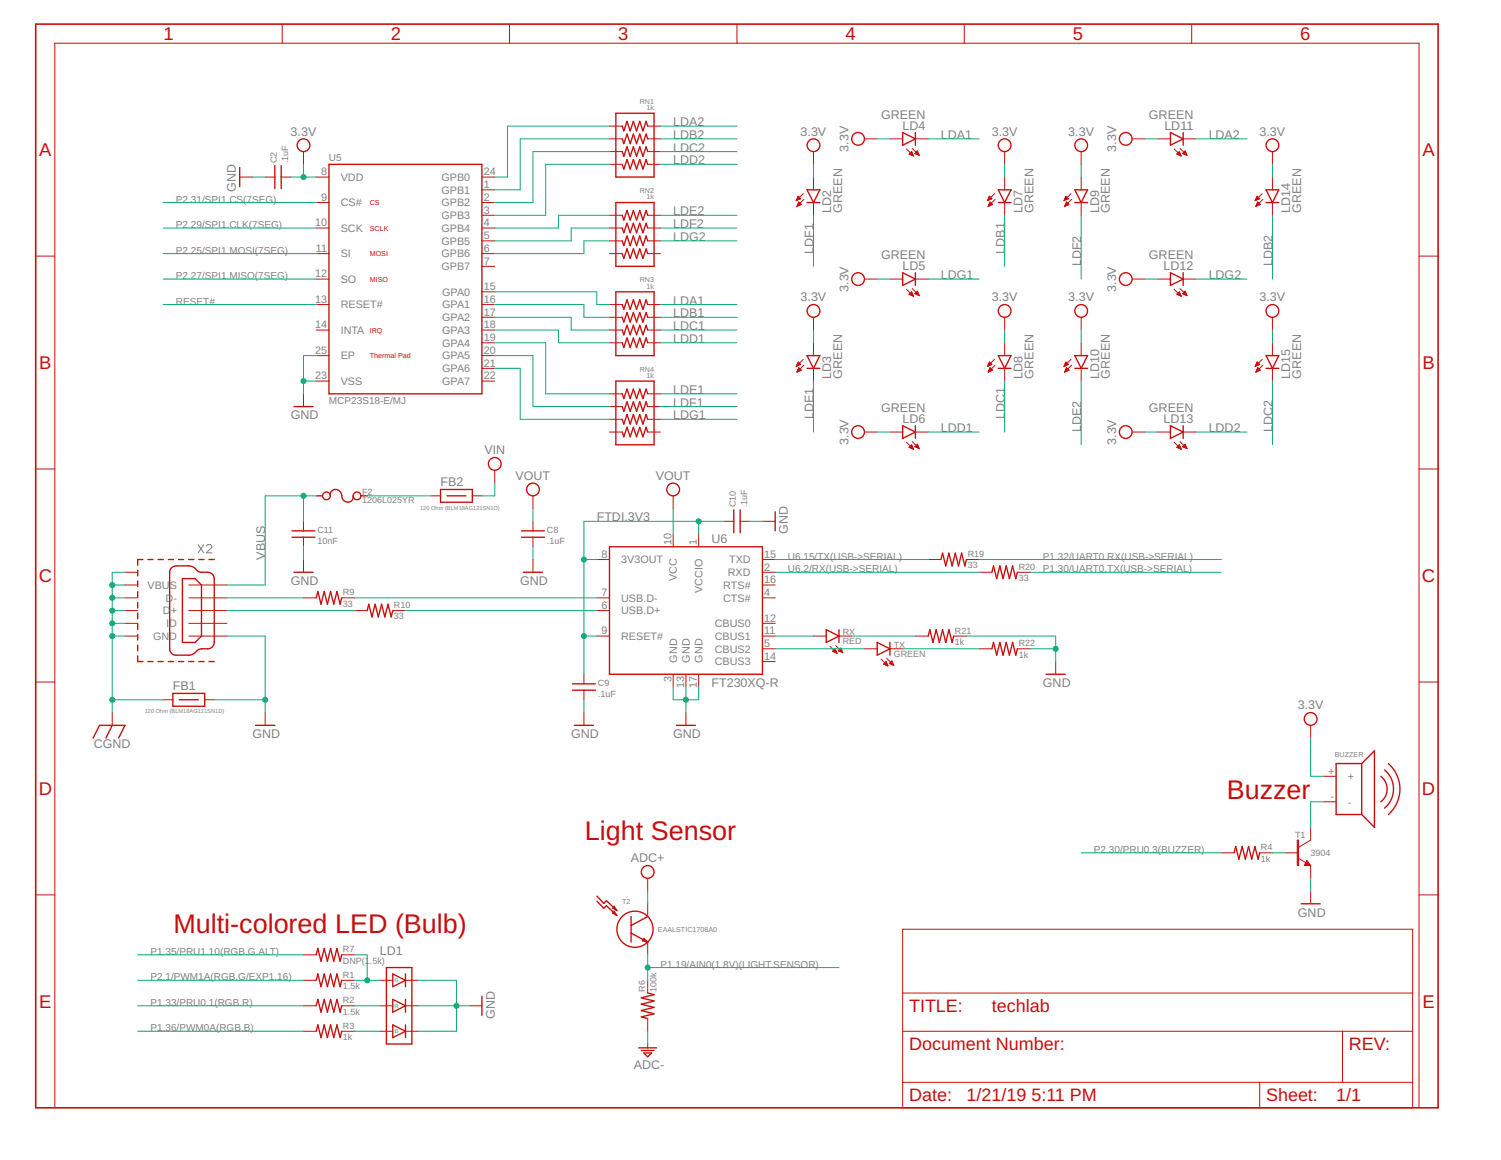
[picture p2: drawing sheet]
<svg xmlns="http://www.w3.org/2000/svg" width="279mm" height="216mm" viewBox="0 0 279 216" stroke-linecap="round" stroke-linejoin="round" font-family="sans-serif">
<path d="M36.9 101.4l1 1.5M37.9 101.4l-1 1.5M38.4 101.6l.3-.2h.5l.2 .2v.3l-1 1h1" fill="none" stroke="#808080" stroke-width=".19"/>
<g fill="none" stroke="#c90d0c" stroke-width=".25">
<path d="M44.6 31.2v3.5M51.2 30.8v4.3M52.3 30.8v4.3M61.2 30.6h28.5v42.7h-28.5zM114.6 37.7h7.2v11.9h-7.2zM114.6 21.1h7.2v11.9h-7.2zM115.8 23.5l.3 .9 .6-1.8 .6 1.8 .6-1.8 .6 1.8 .6-1.8 .6 1.8 .6-1.8 .3 .9M115.8 30.6l.3 .9 .6-1.8 .6 1.8 .6-1.8 .6 1.8 .6-1.8 .6 1.8 .6-1.8 .3 .9M115.8 25.8l.3 .9 .6-1.7 .6 1.7 .6-1.7 .6 1.7 .6-1.7 .6 1.7 .6-1.7 .3 .8M115.8 28.2l.3 .9 .6-1.8 .6 1.8 .6-1.8 .6 1.8 .6-1.8 .6 1.8 .6-1.8 .3 .9M150.2 35.3h2.4l-1.2 2.4zM150.2 37.7h2.4"/>
<path d="M168 24.7l2.4 1.1-2.4 1.2zM170.4 24.7v2.3M185.8 37.7h2.4M185.8 35.3h2.4l-1.2 2.4zM200.1 37.7h2.3M200.1 35.3h2.3l-1.1 2.4zM217.9 24.7l2.3 1.1-2.3 1.2zM220.2 24.7v2.3M235.7 37.7h2.3M235.7 35.3h2.3l-1.1 2.4zM114.6 54.3h7.2v11.9h-7.2zM115.8 40.1l.3 .9 .6-1.8 .6 1.8 .6-1.8 .6 1.8 .6-1.8 .6 1.8 .6-1.8 .3 .9"/>
<path d="M115.8 42.4l.3 .9 .6-1.7 .6 1.7 .6-1.7 .6 1.7 .6-1.7 .6 1.7 .6-1.7 .3 .8M115.8 47.2l.3 .9 .6-1.8 .6 1.8 .6-1.8 .6 1.8 .6-1.8 .6 1.8 .6-1.8 .3 .9M115.8 56.7l.3 .9 .6-1.8 .6 1.8 .6-1.8 .6 1.8 .6-1.8 .6 1.8 .6-1.8 .3 .9M115.8 44.8l.3 .9 .6-1.8 .6 1.8 .6-1.8 .6 1.8 .6-1.8 .6 1.8 .6-1.8 .3 .9M115.8 59.1l.3 .8 .6-1.7 .6 1.7 .6-1.7 .6 1.7 .6-1.7 .6 1.7 .6-1.7 .3 .9M168 50.8l2.4 1.1-2.4 1.2zM170.4 50.8v2.3M217.9 50.8l2.3 1.1-2.3 1.2zM220.2 50.8v2.3M54.7 75.7h3.6M114.6 70.9h7.2v11.9h-7.2zM115.8 63.8l.3 .9 .6-1.8 .6 1.8 .6-1.8 .6 1.8 .6-1.8 .6 1.8 .6-1.8 .3 .9"/>
<path d="M115.8 61.4l.3 .9 .6-1.8 .6 1.8 .6-1.8 .6 1.8 .6-1.8 .6 1.8 .6-1.8 .3 .9M115.8 78l.3 .9 .6-1.7 .6 1.7 .6-1.7 .6 1.7 .6-1.7 .6 1.7 .6-1.7 .3 .8M115.8 73.3l.3 .9 .6-1.8 .6 1.8 .6-1.8 .6 1.8 .6-1.8 .6 1.8 .6-1.8 .3 .9M115.8 75.7l.3 .9 .6-1.8 .6 1.8 .6-1.8 .6 1.8 .6-1.8 .6 1.8 .6-1.8 .3 .9M150.2 66.2h2.4l-1.2 2.4zM150.2 68.6h2.4M168 79.2l2.4 1.2-2.4 1.2zM170.4 79.2v2.4M185.8 68.6h2.4M185.8 66.2h2.4l-1.2 2.4zM200.1 68.6h2.3M200.1 66.2h2.3l-1.1 2.4z"/>
<path d="M217.9 79.2l2.3 1.2-2.3 1.2zM220.2 79.2v2.4M235.7 68.6h2.3M235.7 66.2h2.3l-1.1 2.4zM54.4 100h4.2M54.4 98.8h4.2M58.9 92.3h1.1M61.5 92.3a1.08 1.08 0 0 1 1-1.2 1.08 1.08 0 0 1 1.1 1.2 1.08 1.08 0 0 0 1.1 1.2 1.08 1.08 0 0 0 1-1.2M67.2 92.3h1.1M82 91.1h5.9v2.4h-5.9zM83.2 92.3h3.5M97.1 100h4.2"/>
<path d="M97.1 98.8h4.2M115.8 80.4l.3 .9 .6-1.8 .6 1.8 .6-1.8 .6 1.8 .6-1.8 .6 1.8 .6-1.8 .3 .9M136.6 94.9v4.3M137.8 94.9v4.3M144.3 95.2v3.6M25.6 106.1v1.1M25.6 108.1v1.1M25.6 110.1v1.1M25.6 112.1v1.1M25.6 114.1v1.1M25.6 116.1v1.1M25.6 118.1v1"/>
<path d="M26.6 104.1h-1v1.1M27.5 104.1h1M29.4 104.1h1M31.3 104.1h1M31.8 105.8l.4-.3 .6-.2h2.3l1 .3 .6 .6a2.19 2.19 0 0 0 2 .3l.5 .1 .4 .4 .3 .7v11.9l-.1 .5-.4 .4a2.32 2.32 0 0 1-1.9 .3l-.5 .1-.9 .8-.6 .2h-3l-.5-.2-.3-.4-.1-.5v-14.3zM33.2 104.1h1M34 107.7h2.3l1.2 1.2v9.5l-1.2 1.2h-2.3zM35.1 104.1h1M37 104.1h1M38.9 104.1h1M54.7 106.5h3.6M58.9 111.3l.3-1.2 .6 2.4 .5-2.4 .6 2.4 .6-2.4 .6 2.4 .6-2.4 .6 2.4 .3-1.2"/>
<path d="M68.3 113.6l.3-1.1 .6 2.3 .6-2.3 .6 2.3 .6-2.3 .6 2.3 .6-2.3 .6 2.3 .3-1.2M97.4 106.5h3.6M113.5 101.8h28.4v23.7h-28.4zM153.8 117.2l2.4 1.2-2.4 1.2zM156.2 117.2v2.4M163.3 119.6l2.4 1.2-2.4 1.1zM165.7 119.6v2.3M172.8 118.4l.3-1.2 .6 2.4 .6-2.4 .6 2.4 .6-2.4 .5 2.4 .6-2.4 .6 2.4 .3-1.2M175.2 104.1l.3-1.1 .5 2.3 .6-2.3 .6 2.3 .6-2.3 .6 2.3 .6-2.3 .6 2.3 .3-1.2M184.6 106.5l.3-1.2 .6 2.4 .6-2.4 .6 2.4 .6-2.4 .6 2.4 .6-2.4 .6 2.4 .3-1.2M17.3 137.4l1.2-2.4h4.8l-1.2 2.4M20.9 135l-1.2 2.4"/>
<path d="M25.6 120.1v1M25.6 122.1v1h1M27.5 123.1h1M29.4 123.1h1M31.3 123.1h1M32.2 129.1h5.9v2.3h-5.9zM33.2 123.1h1M33.4 130.2h3.5M35.1 123.1h1M37 123.1h1M38.9 123.1h1M47.6 135h3.6"/>
<path d="M106.6 128.5h4.2M106.6 127.3h4.2M106.9 135h3.6M125.9 135h3.6M184.6 120.8l.3-1.2 .6 2.3 .6-2.3 .6 2.3 .6-2.3 .6 2.3 .6-2.3 .6 2.3 .3-1.1M194.7 125.5h3.6M229.7 158.7l.3-1.2 .6 2.4 .6-2.4 .6 2.4 .6-2.4 .6 2.4 .6-2.4 .6 2.4 .3-1.2M253.5 142.1h-4.8v9.5h4.8M253.5 142.1v9.5M253.5 142.1l2.3-2.4v14.3l-2.3-2.4M257 144.5a2.96 2.96 0 0 1 0 4.7M257.7 143.3a4.6 4.6 0 0 1 0 7.1"/>
<path d="M258.4 142.1a6.3 6.3 0 0 1 0 9.5M58.9 177.7l.3-1.2 .6 2.4 .5-2.4 .6 2.4 .6-2.4 .6 2.4 .6-2.4 .6 2.4 .3-1.2M111.1 166.8l1.3 1.3 .5-.5 1.9 1.9M111.1 167.7l1.3 1.3 .5-.4 1.9 1.8M114 169l.3-.3 .5 .8zM114.3 169.6l.5 .8-.8-.5zM117.5 170.6v4.7M117.5 173.7l3.1 1.6M119.8 174.7l.8 .6-1-.2zM120.6 170.6l-3.1 1.7M242.2 168.2h3.5M58.9 182.5l.3-1.2 .6 2.3 .5-2.3 .6 2.3 .6-2.3 .6 2.3 .6-2.3 .6 2.3 .3-1.1"/>
<path d="M58.9 187.2l.3-1.2 .6 2.4 .5-2.4 .6 2.4 .6-2.4 .6 2.4 .6-2.4 .6 2.4 .3-1.2M58.9 191.9l.3-1.1 .6 2.3 .5-2.3 .6 2.3 .6-2.3 .6 2.3 .6-2.3 .6 2.3 .3-1.2M71.9 180.1h4.8v14.2h-4.8zM73.1 181.3l2.4 1.2-2.4 1.1zM73.1 186l2.4 1.2-2.4 1.2zM73.1 190.8l2.4 1.1-2.4 1.2zM75.5 181.3v2.3M75.5 186v2.4M75.5 190.8v2.3M89.7 185.4v3.6M118.9 195h3.3M119.4 195.5h2.4"/>
<path d="M119.8 196h1.5l-.7 .7zM120.6 184.8l1.2 .3-2.4 .6 2.4 .6-2.4 .6 2.4 .6-2.4 .6 2.4 .6-2.4 .6 1.2 .3"/>
<circle cx="56.5" cy="27" r="1.19"/>
<circle cx="151.4" cy="27" r="1.19"/>
<circle cx="159.7" cy="25.8" r="1.19"/>
<circle cx="187" cy="27" r="1.19"/>
<circle cx="201.3" cy="27" r="1.19"/>
<circle cx="209.5" cy="25.8" r="1.19"/>
<circle cx="236.9" cy="27" r="1.19"/>
<circle cx="151.4" cy="57.9" r="1.19"/>
<circle cx="159.7" cy="51.9" r="1.19"/>
<circle cx="187" cy="57.9" r="1.19"/>
<circle cx="201.3" cy="57.9" r="1.19"/>
<circle cx="209.5" cy="51.9" r="1.19"/>
<circle cx="236.9" cy="57.9" r="1.19"/>
<circle cx="60.8" cy="92.3" r=".72"/>
<circle cx="66.5" cy="92.3" r=".72"/>
<circle cx="92.1" cy="86.3" r="1.19"/>
<circle cx="99.2" cy="91.1" r="1.19"/>
<circle cx="125.3" cy="91.1" r="1.19"/>
<circle cx="159.7" cy="80.4" r="1.19"/>
<circle cx="209.5" cy="80.4" r="1.19"/>
<circle cx="244" cy="133.8" r="1.19"/>
<circle cx="118.2" cy="173" r="3.4"/>
<circle cx="120.6" cy="162.3" r="1.19"/>
</g>
<g fill="none" stroke="#c90d0c" stroke-width=".19">
<path d="M52.5 4.5v3.5M94.8 4.5v3.5M137.2 4.5v3.5M179.5 4.5v3.5M221.8 4.5v3.5M44.6 33h2.4M49.4 33h1.8M52.3 33h1.8M56.5 28.2v2.4M58.9 33h2.3M58.9 37.7h2.3M89.7 33h2.4"/>
<path d="M89.7 35.3h2.4M89.7 37.7h2.4M113.5 25.8h2.3M113.5 23.5h2.3M113.5 28.2h2.3M113.5 30.6h2.3M120.6 25.8h2.3M120.6 23.5h2.3M120.6 28.2h2.3M120.6 30.6h2.3M148.3 37.3h.1M148.3 37.1h.4"/>
<path d="M148.4 37h.6M148.4 38.4h.1M148.4 36.9h.6M148.4 38.2h.3M148.4 36.8h.4M148.5 38.1h.5M148.5 36.7h.2M148.5 38h.6M148.5 36.6h.1M148.5 37.9h.5M148.6 36.5l.4 .5-.8 .3zM148.6 37.8h.3"/>
<path d="M148.6 37.7h.2M148.7 37.6l.5 .5-.9 .3zM149.5 36l-1.3 1.3M149.6 37.1l-1.3 1.3M151.4 28.2v2.4M151.4 33v2.3M151.4 37.7v2.4M160.9 25.8h2.4M165.7 25.8h2.3M168.7 27.7l1.4 1.3M169.2 28.7l.5-.5 .4 .8zM169.3 28.6h.6"/>
<path d="M169.3 28.7h.6M169.4 28.5h.4M169.5 28.4h.3M169.6 28.8h.4M169.6 28.3h.1M169.8 27.6l1.3 1.3M169.8 29h.2M170.3 28.5h.6M170.4 25.8h2.4M170.4 28.6h.6M170.5 28.4h.4M170.6 28.3h.2"/>
<path d="M170.6 28.7h.4M170.7 28.2h.1M170.8 28.1l.3 .8-.8-.3zM170.9 28.8h.2M183.9 37.3h.1M183.9 37.1h.4M183.9 37h.7M184 38.4h.1M184 36.9h.6M184 38.2h.3M184 36.8h.4M184 38.1h.6"/>
<path d="M184.1 36.7h.2M184.1 38h.6M184.1 36.6h.1M184.1 37.9h.5M184.2 36.5l.4 .5-.8 .3zM184.2 37.8h.3M184.2 37.7h.2M184.3 37.6l.5 .5-.9 .3zM185.1 36l-1.3 1.3M185.2 37.1l-1.3 1.3M187 28.2v2.4M187 33v2.3"/>
<path d="M187 37.7v2.4M198.1 37.3h.2M198.1 37.1h.4M198.2 37h.6M198.2 38.4h.1M198.2 36.9h.6M198.2 38.2h.4M198.3 36.8h.4M198.3 38.1h.5M198.3 36.7h.3M198.3 38h.7M198.4 36.6h.1"/>
<path d="M198.4 37.9h.4M198.4 36.5l.5 .5-.8 .3zM198.4 37.8h.3M198.5 37.7h.1M198.5 37.6l.5 .5-.8 .3zM199.3 36l-1.2 1.3M199.5 37.1l-1.3 1.3M201.3 28.2v2.4M201.3 33v2.3M201.3 37.7v2.4M210.7 25.8h2.4M215.5 25.8h2.4"/>
<path d="M218.6 27.7l1.3 1.3M219.1 28.6h.6M219.1 28.7h.7M219.2 28.5h.4M219.4 28.4h.2M219.4 28.8h.4M219.5 28.3h.1M219.5 28.2l.4 .8-.8-.3zM219.6 27.6l1.4 1.3M219.7 29h.1M220.1 28.6l.5-.5 .4 .8zM220.2 28.5h.6"/>
<path d="M220.2 25.8h2.4M220.2 28.6h.6M220.3 28.4h.4M220.4 28.3h.3M220.5 28.7h.4M220.5 28.2h.1M220.7 28.8h.2M233.7 37.3h.2M233.7 37.1h.4M233.8 37h.6M233.8 38.4h.1M233.8 36.9h.6"/>
<path d="M233.8 38.2h.4M233.9 36.8h.4M233.9 38.1h.5M233.9 36.7h.3M233.9 38h.6M234 36.6h.1M234 37.9h.4M234 36.5l.5 .5-.9 .3zM234 37.8h.3M234.1 37.7h.1M234.1 37.6l.5 .5-.8 .3zM234.9 36l-1.3 1.3"/>
<path d="M235.1 37.1l-1.3 1.3M236.9 28.2v2.4M236.9 33v2.3M236.9 37.7v2.4M6.6 47.7h3.6M58.9 42.4h2.3M58.9 47.2h2.3M58.9 51.9h2.3M58.9 56.7h2.3M89.7 40.1h2.4M89.7 42.4h2.4M89.7 44.8h2.4"/>
<path d="M89.7 47.2h2.4M89.7 49.6h2.4M89.7 56.7h2.4M89.7 54.3h2.4M89.7 59.1h2.4M113.5 40.1h2.3M113.5 42.4h2.3M113.5 44.8h2.3M113.5 47.2h2.3M113.5 56.7h2.3M113.5 59.1h2.3M120.6 40.1h2.3"/>
<path d="M120.6 42.4h2.3M120.6 44.8h2.3M120.6 47.2h2.3M120.6 56.7h2.3M120.6 59.1h2.3M151.4 59.1v2.3M160.9 51.9h2.4M165.7 51.9h2.3M168.7 53.8l1.4 1.3M169.2 54.8l.5-.5 .4 .8zM169.3 54.7h.6M169.3 54.8h.6"/>
<path d="M169.4 54.6h.4M169.5 54.5h.3M169.6 54.9h.4M169.6 54.4h.1M169.8 53.7l1.3 1.3M169.8 55.1h.2M170.3 54.6h.6M170.4 51.9h2.4M170.4 54.7h.6M170.5 54.5h.4M170.6 54.4h.2M170.7 54.3h.1"/>
<path d="M170.7 54.8h.3M170.8 54.2l.3 .8-.8-.3zM170.9 54.9h.2M187 59.1v2.3M201.3 59.1v2.3M210.7 51.9h2.4M215.5 51.9h2.4M218.6 53.8l1.3 1.3M219.1 54.7h.6M219.2 54.8h.6M219.2 54.6h.4M219.3 54.5h.3"/>
<path d="M219.4 54.9h.4M219.5 54.4h.1M219.5 54.3l.4 .8-.8-.3zM219.6 53.7l1.4 1.3M219.7 55.1h.1M220.1 54.7l.5-.5 .4 .8zM220.2 54.6h.6M220.2 51.9h2.4M220.2 54.7h.6M220.3 54.5h.4M220.4 54.4h.3M220.5 54.3h.1"/>
<path d="M220.5 54.8h.4M220.8 54.9h.1M236.9 59.1v2.3M264.1 47.7h3.6M56.5 73.3v2.4M58.9 61.4h2.3M58.9 66.2h2.3M58.9 70.9h2.3M89.7 61.4h2.4M89.7 63.8h2.4M89.7 66.2h2.4M89.7 68.6h2.4"/>
<path d="M89.7 70.9h2.4M113.5 61.4h2.3M113.5 63.8h2.3M113.5 73.3h2.3M113.5 75.7h2.3M113.5 78h2.3M120.6 61.4h2.3M120.6 63.8h2.3M120.6 73.3h2.3M120.6 75.7h2.3M120.6 78h2.3M148.3 68.1h.1"/>
<path d="M148.3 68h.4M148.3 67.9h.6M148.4 69.2h.1M148.4 67.8h.6M148.4 69.1h.3M148.4 67.7h.5M148.4 69h.5M148.5 67.6h.3M148.5 68.9h.6M148.5 67.5h.2M148.5 68.8h.5M148.6 67.4l.4 .4-.8 .4z"/>
<path d="M148.6 68.7h.3M148.6 68.6h.2M148.7 68.5h.1M148.7 68.4l-.4 .9M148.7 68.4l.5 .5-.9 .4M149.5 66.9l-1.3 1.3M149.6 68l-1.3 1.3M151.4 63.8v2.4M151.4 68.6v2.3M183.9 68.1h.1M183.9 68h.4M183.9 67.9h.6"/>
<path d="M183.9 69.2h.1M184 67.8h.6M184 69.1h.3M184 67.7h.5M184 69h.6M184.1 67.6h.3M184.1 68.9h.6M184.1 67.5h.2M184.1 68.8h.5M184.2 67.4l.4 .4-.8 .4zM184.2 68.7h.3M184.2 68.6h.2"/>
<path d="M184.3 68.5h.1M184.3 68.4l-.4 .9M184.3 68.4l.5 .5-.9 .4M185.1 66.9l-1.3 1.3M185.2 68l-1.3 1.3M187 63.8v2.4M187 68.6v2.3M198.1 68.1h.1M198.1 68h.4M198.2 67.9h.6M198.2 69.2h.1M198.2 67.8h.6"/>
<path d="M198.2 69.1h.3M198.3 67.7h.4M198.3 69h.5M198.3 67.6h.3M198.3 68.9h.7M198.4 67.5h.1M198.4 68.8h.5M198.4 67.4l.5 .4-.8 .4zM198.4 68.7h.4M198.5 68.6h.1M198.5 68.5h.1M198.5 68.4l-.3 .9"/>
<path d="M198.5 68.4l.5 .5-.8 .4M199.3 66.9l-1.2 1.3M199.5 68l-1.3 1.3M201.3 63.8v2.4M201.3 68.6v2.3M233.7 68.1h.1M233.7 68h.4M233.8 67.9h.6M233.8 69.2h.1M233.8 67.8h.6M233.8 69.1h.3M233.9 67.7h.4"/>
<path d="M233.9 69h.5M233.9 67.6h.3M233.9 68.9h.7M234 67.5h.1M234 68.8h.5M234 67.4l.5 .4-.9 .4zM234 68.7h.4M234.1 68.6h.2M234.1 68.4l.5 .5-.8 .4zM234.9 66.9l-1.3 1.3M235.1 68l-1.3 1.3M236.9 63.8v2.4"/>
<path d="M236.9 68.6v2.3M6.6 87.3h3.6M56.5 97v1.8M56.5 100v1.8M80.2 92.3h1.8M87.9 92.3h1.8M92.1 87.5v2.4M99.2 92.3v2.4M99.2 97v1.8M99.2 100v1.8M113.5 80.4h2.3M120.6 80.4h2.3"/>
<path d="M125.3 92.3v2.4M125.3 99.4v2.4M130 99.4v2.4M134.8 97h1.8M137.8 97h1.8M141.9 97h2.4M160.9 80.4h2.4M165.7 80.4h2.3M168.7 82.3l1.4 1.3M169.2 83.3l.5-.5 .4 .8zM169.2 83.3h.7M169.3 83.2h.5"/>
<path d="M169.4 83h.4M169.5 83.4h.4M169.5 82.9h.3M169.7 82.8h.1M169.7 83.5h.3M169.8 82.2l1.3 1.3M170 83.6h.1M170.3 83.1l.5-.4 .3 .8zM170.3 83.2h.7M170.4 83h.5M170.4 80.4h2.4M170.5 82.9h.4"/>
<path d="M170.6 83.3h.4M170.6 82.8h.2M170.7 82.7h.1M170.8 83.4h.3M171.1 83.5h.1M210.7 80.4h2.4M215.5 80.4h2.4M218.6 82.3l1.3 1.3M219.1 83.3h.6M219.1 83.3l.8 .3M219.1 83.3l.4-.5 .4 .8M219.2 83.2h.5"/>
<path d="M219.3 83h.3M219.3 83.4h.5M219.4 82.9h.2M219.5 82.8h.1M219.6 83.5h.2M219.6 82.2l1.4 1.3M219.8 83.6h.1M220.1 83.1l.5-.4 .4 .8zM220.2 83.2h.6M220.2 83h.5M220.2 80.4h2.4M220.3 82.9h.4"/>
<path d="M220.4 83.3h.5M220.4 82.8h.3M220.6 82.7h.1M220.7 83.4h.2M220.9 83.5h.1M264.1 87.3h3.6M23.3 111.3h2.3M23.3 113.6h2.3M23.3 108.9h2.3M23.3 116h2.3M23.3 118.4h2.3M23.3 106.5h2.3"/>
<path d="M35.1 111.3h7.1M35.1 113.6h7.1M35.1 108.9h7.1M35.1 116h7.1M35.1 118.4h7.1M56.5 104.1v2.4M56.5 111.3h2.4M63.6 111.3h2.4M66 113.6h2.3M73.1 113.6h2.4M99.2 104.1v2.4M111.1 111.3h2.4"/>
<path d="M111.1 113.6h2.4M111.1 118.4h2.4M111.1 104.1h2.4M141.9 111.3h2.4M141.9 108.9h2.4M141.9 116h2.4M141.9 118.4h2.4M141.9 106.5h2.4M141.9 104.1h2.4M151.4 118.4h2.4M156.2 118.4h2.3M170.4 118.4h2.4"/>
<path d="M172.8 104.1h2.4M177.5 118.4h2.4M179.9 104.1h2.4M182.3 106.5h2.3M189.4 106.5h2.4M6.6 126.9h3.6M20.9 132.6v2.4M30.4 130.2h1.8M38.1 130.2h1.8M49.4 132.6v2.4M108.7 125.5v1.8M108.7 128.5v1.7"/>
<path d="M108.7 132.6v2.4M125.3 125.5v2.4M127.7 125.5v2.4M127.7 132.6v2.4M130 125.5v2.4M141.9 120.8h2.4M141.9 123.1h2.4M154.5 120.3l1.3 1.3M155 121.2l.8 .4M155 121.2h.6M155.1 121.1h.5M155.2 121.3h.5"/>
<path d="M155.2 121h.4M155.3 120.9h.2M155.4 120.8h.1M155.4 120.8l-.4 .4M155.4 120.8l.4 .8M155.4 121.4h.3M155.6 120.2l1.3 1.3M155.7 121.5h.1M156 121.1h.7M156 121.1l.9 .4M156 121.1l.5-.5 .4 .9M156.2 121h.5"/>
<path d="M156.3 120.9h.3M156.3 121.2h.5M156.4 120.8h.2M156.5 120.7h.1M156.5 121.3h.3M156.8 121.4h.1M160.9 120.8h2.4M164 122.7l1.3 1.3M164.5 123.6l.5-.5 .3 .9zM164.5 123.5h.6M164.6 123.7h.6M164.6 123.4h.5"/>
<path d="M164.8 123.3h.2M164.8 123.8h.4M164.9 123.2h.1M165.1 122.5l1.3 1.3M165.1 123.9h.2M165.5 123.5l.5-.5 .4 .8zM165.6 123.4h.6M165.7 120.8h2.3M165.7 123.5h.5M165.7 123.3h.4M165.8 123.2h.3M165.9 123.7h.4"/>
<path d="M165.9 123.1h.2M166.2 123.8h.1M182.3 120.8h2.3M189.4 120.8h2.4M196.5 123.1v2.4M244 135v2.4M264.1 126.9h3.6M227.4 158.7h2.3M234.5 158.7h2.4M239.2 158.7h2.4M241.6 159.7l2.4 1.4M244 154v2.4l-2.4 1.4"/>
<path d="M246.3 144.5h2.4M246.3 149.2h2.4M6.6 166.6h3.6M56.5 177.7h2.4M63.6 177.7h2.4M120.6 163.5v2.3M120.6 168.2v2.4M120.6 175.3v2.4M168 173h95v33.2h-95zM243.3 160.1l.7 1h-1.2zM243.4 160.8l-.2 .1 .1-.3 .2 .3h-.4l.2-.4 .4 .5h-.8l.4-.7 .6 .8M244 161.1v2.4"/>
<path d="M244 165.8v2.4M264.1 166.6h3.6M56.5 187.2h2.4M56.5 182.5h2.4M56.5 191.9h2.4M63.6 187.2h2.4M63.6 182.5h2.4M63.6 191.9h2.4M70.7 187.2h2.4M70.7 182.5h2.4M70.7 191.9h2.4M75.5 187.2h2.4"/>
<path d="M75.5 182.5h2.4M75.5 191.9h2.4M87.3 187.2h2.4M120.6 182.5v2.3M120.6 189.6v2.3M120.6 194.3v.7M168 191.9h95M168 184.8h95M249.9 191.9v9.5M10.2 206.2v-198.2h253.9v198.2M168 201.4h95M234.5 201.4v4.8"/>
</g>
<path d="M241.5 156.4h.2v4.7h-.2z" fill="#c90d0c" stroke="#c90d0c" stroke-width=".19"/>
<path d="M6.6 4.5h261.1v201.7h-261.1z" fill="none" stroke="#c90d0c" stroke-width=".3"/>
<g fill="none" stroke="#0dab76" stroke-width=".19">
<path d="M30.4 37.7h28.5M47 33h2.4M54.1 33h4.8M56.5 30.6v2.4M113.5 23.5h-19v9.5h-2.4M113.5 28.2h-14.3v9.5h-7.1M113.5 25.8h-16.7v9.5h-4.7M113.5 30.6h-11.9v9.5h-9.5M122.9 25.8h14.3M122.9 30.6h14.3M122.9 28.2h14.3M122.9 23.5h14.3"/>
<path d="M151.4 30.6v2.4M163.3 25.8h2.4M172.8 25.8h9.5M187 30.6v2.4M201.3 30.6v2.4M213.1 25.8h2.4M222.6 25.8h9.5M236.9 30.6v2.4M30.4 47.2h28.5M30.4 51.9h28.5M30.4 42.4h28.5M30.4 56.7h28.5"/>
<path d="M92.1 56.7h16.6v2.4h4.8M92.1 54.3h19v2.4h2.4M92.1 59.1h14.2v2.3h7.2M113.5 44.8h-4.8v2.4h-16.6M113.5 40.1h-9.6v2.3h-11.8M113.5 42.4h-7.2v2.4h-14.2M122.9 42.4h14.3M122.9 56.7h14.3M122.9 59.1h14.3M122.9 44.8h14.3M122.9 40.1h14.3M151.4 40.1v9.5"/>
<path d="M163.3 51.9h2.4M172.8 51.9h9.5M187 40.1v9.5M201.3 40.1v11.8M213.1 51.9h2.4M222.6 51.9h9.5M236.9 40.1v11.8M56.5 70.9h2.4M58.9 66.2h-2.4v7.1M92.1 66.2h7.1v9.5h14.3M92.1 61.4h11.8v2.4h9.6M92.1 63.8h9.5v9.5h11.9"/>
<path d="M92.1 68.6h4.7v9.4h16.7M122.9 61.4h14.3M122.9 63.8h14.3M122.9 73.3h14.3M122.9 75.7h14.3M122.9 78h14.3M151.4 61.4v2.4M151.4 70.9v9.5M187 61.4v2.4M187 70.9v9.5M201.3 61.4v2.4M201.3 70.9v11.9"/>
<path d="M236.9 61.4v2.4M236.9 70.9v11.9M56.5 92.3v4.7M58.9 92.3h-9.5v16.6h-7.2M68.3 92.3h11.9M92.1 89.9v2.4h-2.4M99.2 94.7v2.3M125.3 94.7v4.7M130 97v2.4M134.8 97h-26.1v28.5M139.6 97h2.3M163.3 80.4h2.4"/>
<path d="M172.8 80.4h9.5M213.1 80.4h2.4M222.6 80.4h9.5M20.9 118.4h2.4M20.9 113.6h2.4M20.9 111.3h2.4M20.9 108.9h2.4M20.9 116h2.4M23.3 106.5h-2.4v26.1M42.2 118.4h7.2v14.2M42.2 113.6h23.8M42.2 111.3h14.3"/>
<path d="M56.5 101.8v2.3M66 111.3h45.1M75.5 113.6h35.6M99.2 101.8v2.3M108.7 118.4h2.4M108.7 104.1h2.4M144.3 118.4h7.1M144.3 106.5h38M144.3 104.1h28.5M158.5 118.4h11.9M179.9 118.4h16.6v4.7M182.3 104.1h45.1"/>
<path d="M191.8 106.5h35.6M20.9 130.2h9.5M39.9 130.2h9.5M108.7 130.2v2.4M125.3 127.9v2.3h4.7v-2.3M127.7 127.9v4.7M144.3 120.8h16.6M168 120.8h14.3M191.8 120.8h4.7M244 137.4v7.1h2.3M201.3 158.7h26.1M236.9 158.7h2.3"/>
<path d="M246.3 149.2h-2.3v4.8M25.6 177.7h30.9M66 177.7h2.3v4.8M120.6 165.8v2.4M120.6 177.7v4.8M244 163.5v2.3M25.6 187.2h30.9M25.6 182.5h30.9M25.6 191.9h30.9M66 187.2h4.7M66 182.5h4.7M66 191.9h4.7"/>
<path d="M77.9 187.2h9.4M77.9 182.5h7.1v9.4h-7.1M120.6 191.9v2.4M120.6 180.1h35.6"/>
</g>
<g fill="#0dab76" stroke="#0dab76" stroke-width=".19">
<circle cx="85" cy="187.2" r=".47"/>
<circle cx="49.4" cy="130.2" r=".47"/>
<circle cx="56.5" cy="70.9" r=".47"/>
<circle cx="127.7" cy="130.2" r=".47"/>
<circle cx="196.5" cy="120.8" r=".47"/>
<circle cx="68.3" cy="182.5" r=".47"/>
<circle cx="120.6" cy="180.1" r=".47"/>
<circle cx="56.5" cy="33" r=".47"/>
<circle cx="20.9" cy="108.9" r=".47"/>
<circle cx="20.9" cy="111.3" r=".47"/>
<circle cx="20.9" cy="113.6" r=".47"/>
<circle cx="20.9" cy="116" r=".47"/>
<circle cx="20.9" cy="118.4" r=".47"/>
<circle cx="20.9" cy="130.2" r=".47"/>
<circle cx="56.5" cy="92.3" r=".47"/>
<circle cx="108.7" cy="118.4" r=".47"/>
<circle cx="108.7" cy="104.1" r=".47"/>
<circle cx="130" cy="97" r=".47"/>
</g>
<g font-size="5" fill="#c90d0c">
<text x="228.3" y="148.6">Buzzer</text>
<text x="108.9" y="156.4">Light Sensor</text>
<text x="32.3" y="173.7">Multi-colored LED (Bulb)</text>
</g>
<g font-size="3.4" fill="#c90d0c">
<text x="30.4" y="7.5">1</text>
<text x="72.7" y="7.5">2</text>
<text x="115.1" y="7.5">3</text>
<text x="157.4" y="7.5">4</text>
<text x="199.7" y="7.5">5</text>
<text x="242" y="7.5">6</text>
<text x="7.3" y="29.1">A</text>
<text x="264.8" y="29.1">A</text>
<text x="7.3" y="68.7">B</text>
<text x="264.8" y="68.7">B</text>
<text x="7.2" y="108.3">C</text>
<text x="264.7" y="108.3">C</text>
<text x="7.2" y="147.9">D</text>
<text x="264.7" y="147.9">D</text>
<text x="7.3" y="187.6">E</text>
<text x="264.8" y="187.6">E</text>
</g>
<g font-size="3.3" fill="#c90d0c">
<text x="169.2" y="188.4">TITLE:</text>
<text x="184.6" y="188.4">techlab</text>
<text x="169.2" y="195.5">Document Number:</text>
<text x="251.1" y="195.5">REV:</text>
<text x="169.2" y="205">Date:</text>
<text x="179.9" y="205">1/21/19</text>
<text x="192" y="205">5:11 PM</text>
<text x="235.7" y="205">Sheet:</text>
<text x="248.7" y="205">1/1</text>
</g>
<g font-size="2.3" fill="#808080">
<text x="125.3" y="23.5">LDA2</text>
<text x="164" y="22.1">GREEN</text>
<text x="213.9" y="22.1">GREEN</text>
<text x="54.1" y="25.2">3.3V</text>
<text x="125.3" y="25.8">LDB2</text>
<text x="125.3" y="28.2">LDC2</text>
<text x="149" y="25.2">3.3V</text>
<text x="157.9" y="28.2" transform="rotate(-90 157.9 28.2)">3.3V</text>
<text x="168" y="24.2">LD4</text>
<text x="175.1" y="25.8">LDA1</text>
<text x="184.6" y="25.2">3.3V</text>
<text x="198.9" y="25.2">3.3V</text>
<text x="207.8" y="28.2" transform="rotate(-90 207.8 28.2)">3.3V</text>
<text x="216.7" y="24.2">LD11</text>
<text x="225" y="25.8">LDA2</text>
<text x="234.5" y="25.2">3.3V</text>
<text x="43.9" y="35.7" transform="rotate(-90 43.9 35.7)">GND</text>
<text x="125.3" y="30.6">LDD2</text>
<text x="125.3" y="40.1">LDE2</text>
<text x="154.7" y="39.6" transform="rotate(-90 154.7 39.6)">LD2</text>
<text x="156.8" y="39.6" transform="rotate(-90 156.8 39.6)">GREEN</text>
<text x="190.3" y="39.6" transform="rotate(-90 190.3 39.6)">LD7</text>
<text x="192.4" y="39.6" transform="rotate(-90 192.4 39.6)">GREEN</text>
<text x="204.6" y="39.6" transform="rotate(-90 204.6 39.6)">LD9</text>
<text x="206.6" y="39.6" transform="rotate(-90 206.6 39.6)">GREEN</text>
<text x="240.2" y="39.6" transform="rotate(-90 240.2 39.6)">LD14</text>
<text x="242.2" y="39.6" transform="rotate(-90 242.2 39.6)">GREEN</text>
<text x="125.3" y="42.4">LDF2</text>
<text x="125.3" y="44.8">LDG2</text>
<text x="151.4" y="47.2" transform="rotate(-90 151.4 47.2)">LDF1</text>
<text x="187" y="47.2" transform="rotate(-90 187 47.2)">LDB1</text>
<text x="164" y="48.3">GREEN</text>
<text x="168" y="50.3">LD5</text>
<text x="175.1" y="51.9">LDG1</text>
<text x="201.3" y="49.6" transform="rotate(-90 201.3 49.6)">LDF2</text>
<text x="213.9" y="48.3">GREEN</text>
<text x="216.6" y="50.3">LD12</text>
<text x="225" y="51.9">LDG2</text>
<text x="236.9" y="49.6" transform="rotate(-90 236.9 49.6)">LDB2</text>
<text x="125.3" y="56.7">LDA1</text>
<text x="125.3" y="59.1">LDB1</text>
<text x="149" y="56.1">3.3V</text>
<text x="157.9" y="54.3" transform="rotate(-90 157.9 54.3)">3.3V</text>
<text x="184.6" y="56.1">3.3V</text>
<text x="198.9" y="56.1">3.3V</text>
<text x="207.8" y="54.3" transform="rotate(-90 207.8 54.3)">3.3V</text>
<text x="234.5" y="56.1">3.3V</text>
<text x="125.3" y="61.4">LDC1</text>
<text x="125.3" y="63.8">LDD1</text>
<text x="154.7" y="70.4" transform="rotate(-90 154.7 70.4)">LD3</text>
<text x="156.8" y="70.4" transform="rotate(-90 156.8 70.4)">GREEN</text>
<text x="190.3" y="70.4" transform="rotate(-90 190.3 70.4)">LD8</text>
<text x="192.4" y="70.4" transform="rotate(-90 192.4 70.4)">GREEN</text>
<text x="204.6" y="70.4" transform="rotate(-90 204.6 70.4)">LD10</text>
<text x="206.6" y="70.4" transform="rotate(-90 206.6 70.4)">GREEN</text>
<text x="240.2" y="70.4" transform="rotate(-90 240.2 70.4)">LD15</text>
<text x="242.2" y="70.4" transform="rotate(-90 242.2 70.4)">GREEN</text>
<text x="125.3" y="73.3">LDE1</text>
<text x="125.3" y="75.7">LDF1</text>
<text x="164" y="76.7">GREEN</text>
<text x="213.9" y="76.7">GREEN</text>
<text x="54.1" y="78">GND</text>
<text x="125.3" y="78">LDG1</text>
<text x="151.4" y="78" transform="rotate(-90 151.4 78)">LDE1</text>
<text x="157.9" y="82.8" transform="rotate(-90 157.9 82.8)">3.3V</text>
<text x="168" y="78.7">LD6</text>
<text x="175.1" y="80.4">LDD1</text>
<text x="187" y="78" transform="rotate(-90 187 78)">LDC1</text>
<text x="201.3" y="80.4" transform="rotate(-90 201.3 80.4)">LDE2</text>
<text x="207.8" y="82.8" transform="rotate(-90 207.8 82.8)">3.3V</text>
<text x="216.6" y="78.7">LD13</text>
<text x="225" y="80.4">LDD2</text>
<text x="236.9" y="80.4" transform="rotate(-90 236.9 80.4)">LDC2</text>
<text x="90.2" y="84.6">VIN</text>
<text x="96" y="89.3">VOUT</text>
<text x="122.1" y="89.3">VOUT</text>
<text x="82" y="90.5">FB2</text>
<text x="111.1" y="97">FTDI.3V3</text>
<text x="132.4" y="101.1">U6</text>
<text x="146.7" y="99.4" transform="rotate(-90 146.7 99.4)">GND</text>
<text x="49.4" y="104.1" transform="rotate(-90 49.4 104.1)">VBUS</text>
<text x="54.1" y="108.9">GND</text>
<text x="96.8" y="108.9">GND</text>
<text x="32.2" y="128.5">FB1</text>
<text x="132.4" y="127.9">FT230XQ-R</text>
<text x="194.1" y="127.9">GND</text>
<text x="47" y="137.4">GND</text>
<text x="106.3" y="137.4">GND</text>
<text x="125.3" y="137.4">GND</text>
<text x="241.6" y="132">3.3V</text>
<text x="17.5" y="139.1">CGND</text>
<text x="117.4" y="160.5">ADC+</text>
<text x="241.6" y="170.6">GND</text>
<text x="70.7" y="177.7">LD1</text>
<text x="92.1" y="189.6" transform="rotate(-90 92.1 189.6)">GND</text>
<text x="118" y="198.9">ADC-</text>
</g>
<g font-size="2" fill="#808080">
<text x="59.8" y="32.6">8</text>
<text x="63.4" y="33.7">VDD</text>
<text x="82.2" y="33.7">GPB0</text>
<text x="90" y="35">1</text>
<text x="90" y="32.6">24</text>
<text x="59.8" y="37.4">9</text>
<text x="63.4" y="38.4">CS#</text>
<text x="82.2" y="36">GPB1</text>
<text x="82.2" y="38.4">GPB2</text>
<text x="82.2" y="40.8">GPB3</text>
<text x="90" y="37.4">2</text>
<text x="90" y="39.7">3</text>
<text x="58.7" y="42.1">10</text>
<text x="58.8" y="46.9">11</text>
<text x="63.4" y="43.2">SCK</text>
<text x="63.4" y="47.9">SI</text>
<text x="82.2" y="43.2">GPB4</text>
<text x="82.2" y="45.5">GPB5</text>
<text x="82.2" y="47.9">GPB6</text>
<text x="90" y="42.1">4</text>
<text x="90" y="44.5">5</text>
<text x="90" y="46.9">6</text>
<text x="58.7" y="51.6">12</text>
<text x="63.4" y="52.7">SO</text>
<text x="82.2" y="50.3">GPB7</text>
<text x="90" y="49.2">7</text>
<text x="90" y="54">15</text>
<text x="58.7" y="56.4">13</text>
<text x="63.4" y="57.4">RESET#</text>
<text x="82.3" y="55">GPA0</text>
<text x="82.3" y="57.4">GPA1</text>
<text x="82.3" y="59.8">GPA2</text>
<text x="90" y="56.4">16</text>
<text x="90" y="58.7">17</text>
<text x="58.7" y="61.1">14</text>
<text x="58.7" y="65.8">25</text>
<text x="63.4" y="62.1">INTA</text>
<text x="82.3" y="62.1">GPA3</text>
<text x="82.3" y="64.5">GPA4</text>
<text x="90" y="61.1">18</text>
<text x="90" y="63.5">19</text>
<text x="90" y="65.8">20</text>
<text x="58.7" y="70.6">23</text>
<text x="63.4" y="71.6">VSS</text>
<text x="63.4" y="66.9">EP</text>
<text x="82.3" y="66.9">GPA5</text>
<text x="82.3" y="69.3">GPA6</text>
<text x="82.3" y="71.6">GPA7</text>
<text x="90" y="68.2">21</text>
<text x="90" y="70.6">22</text>
<text x="125" y="101.4" transform="rotate(-90 125 101.4)">10</text>
<text x="129.7" y="101.4" transform="rotate(-90 129.7 101.4)">1</text>
<text x="112" y="103.8">8</text>
<text x="115.6" y="104.9">3V3OUT</text>
<text x="135.5" y="107.2">RXD</text>
<text x="135.7" y="104.9">TXD</text>
<text x="142.3" y="106.2">2</text>
<text x="142.3" y="103.8">15</text>
<text x="27.5" y="109.6">VBU</text>
<text x="30.8" y="112">D-</text>
<text x="31.6" y="109.6">S</text>
<text x="112" y="110.9">7</text>
<text x="112" y="113.3">6</text>
<text x="115.6" y="112">USB.D-</text>
<text x="126" y="108.2" transform="rotate(-90 126 108.2)">VCC</text>
<text x="130.8" y="110.3" transform="rotate(-90 130.8 110.3)">VCCIO</text>
<text x="134.6" y="112">CTS#</text>
<text x="134.6" y="109.6">RTS#</text>
<text x="142.3" y="110.9">4</text>
<text x="142.3" y="108.6">16</text>
<text x="28.5" y="119.1">GND</text>
<text x="30.3" y="114.3">D</text>
<text x="30.9" y="116.7">ID</text>
<text x="31.8" y="114.3">+</text>
<text x="112" y="118.1">9</text>
<text x="115.6" y="114.3">USB.D+</text>
<text x="115.6" y="119.1">RESET#</text>
<text x="133" y="116.7">CBUS0</text>
<text x="133" y="119.1">CBUS1</text>
<text x="142.3" y="115.7">12</text>
<text x="142.3" y="118.1">11</text>
<text x="126" y="123.3" transform="rotate(-90 126 123.3)">GND</text>
<text x="128.4" y="123.3" transform="rotate(-90 128.4 123.3)">GND</text>
<text x="130.8" y="123.3" transform="rotate(-90 130.8 123.3)">GND</text>
<text x="133" y="121.5">CBUS2</text>
<text x="133" y="123.8">CBUS3</text>
<text x="142.3" y="120.4">5</text>
<text x="142.3" y="122.8">14</text>
<text x="125" y="127" transform="rotate(-90 125 127)">3</text>
<text x="127.4" y="128.1" transform="rotate(-90 127.4 128.1)">13</text>
<text x="129.7" y="128.1" transform="rotate(-90 129.7 128.1)">17</text>
<text x="247.2" y="144.2">+</text>
<text x="247.7" y="148.9">-</text>
<text x="250.9" y="145.2">+</text>
<text x="250.9" y="149.9">-</text>
</g>
<g font-size="1.9" fill="#808080">
<text x="61.2" y="30.1">U5</text>
<text x="32.8" y="37.7">P2.31/SPI1.CS(7SEG)</text>
<text x="32.8" y="47.2">P2.25/SPI1.MOSI(7SEG)</text>
<text x="32.8" y="42.4">P2.29/SPI1.CLK(7SEG)</text>
<text x="32.8" y="51.9">P2.27/SPI1.MISO(7SEG)</text>
<text x="32.8" y="56.7">RESET#</text>
<text x="61.2" y="75.1">MCP23S18-E/MJ</text>
<text x="146.7" y="104.1">U6.15/TX(USB-&gt;SERIAL)</text>
<text x="146.7" y="106.5">U6.2/RX(USB-&gt;SERIAL)</text>
<text x="194.1" y="106.5">P1.30/UART0.TX(USB-&gt;SERIAL)</text>
<text x="194.1" y="104.1">P1.32/UART0.RX(USB-&gt;SERIAL)</text>
<text x="203.6" y="158.7">P2.30/PRU0.3(BUZZER)</text>
<text x="28" y="177.7">P1.35/PRU1.10(RGB.G.ALT)</text>
<text x="28" y="182.5">P2.1/PWM1A(RGB.G/EXP1.16)</text>
<text x="122.9" y="180.1">P1.19/AIN0(1.8V)(LIGHT.SENSOR)</text>
<text x="28" y="187.2">P1.33/PRU0.1(RGB.R)</text>
<text x="28" y="191.9">P1.36/PWM0A(RGB.B)</text>
</g>
<g font-size="1.7" fill="#808080">
<text x="51.5" y="30.3" transform="rotate(-90 51.5 30.3)">C2</text>
<text x="53.6" y="30.3" transform="rotate(-90 53.6 30.3)">.1uF</text>
<text x="67.4" y="93.7">1206L025YR</text>
<text x="67.4" y="92">F2</text>
<text x="136.9" y="94.4" transform="rotate(-90 136.9 94.4)">C10</text>
<text x="139.1" y="94.4" transform="rotate(-90 139.1 94.4)">.1uF</text>
<text x="59.1" y="101.3">10nF</text>
<text x="59.1" y="99.2">C11</text>
<text x="101.8" y="101.3">.1uF</text>
<text x="101.8" y="99.2">C8</text>
<text x="180.1" y="105.8">33</text>
<text x="180.1" y="103.7">R19</text>
<text x="189.6" y="106">R20</text>
<text x="63.8" y="112.9">33</text>
<text x="63.8" y="110.8">R9</text>
<text x="73.3" y="113.2">R10</text>
<text x="189.6" y="108.2">33</text>
<text x="73.3" y="115.3">33</text>
<text x="156.9" y="119.9">RED</text>
<text x="156.9" y="118.1">RX</text>
<text x="177.8" y="117.9">R21</text>
<text x="166.4" y="122.3">GREEN</text>
<text x="166.4" y="120.5">TX</text>
<text x="177.8" y="120">1k</text>
<text x="189.6" y="122.4">1k</text>
<text x="189.6" y="120.3">R22</text>
<text x="111.3" y="129.8">.1uF</text>
<text x="111.3" y="127.6">C9</text>
<text x="241.1" y="155.9">T1</text>
<text x="234.7" y="160.4">1k</text>
<text x="234.7" y="158.3">R4</text>
<text x="244" y="159.3">3904</text>
<text x="63.8" y="179.4">DNP(1.5k)</text>
<text x="63.8" y="177.2">R7</text>
<text x="63.8" y="184.1">1.5k</text>
<text x="63.8" y="182">R1</text>
<text x="120.1" y="184.6" transform="rotate(-90 120.1 184.6)">R6</text>
<text x="122.2" y="184.6" transform="rotate(-90 122.2 184.6)">100k</text>
<text x="63.8" y="188.9">1.5k</text>
<text x="63.8" y="186.7">R2</text>
<text x="63.8" y="191.5">R3</text>
<text x="63.8" y="193.6">1k</text>
</g>
<g font-size="1.3" fill="#808080">
<text x="119.1" y="19.3">RN1</text>
<text x="120.3" y="20.5">1k</text>
<text x="119.1" y="35.9">RN2</text>
<text x="120.3" y="37.1">1k</text>
<text x="119.1" y="52.5">RN3</text>
<text x="120.3" y="53.7">1k</text>
<text x="119.1" y="69.1">RN4</text>
<text x="120.3" y="70.3">1k</text>
<text x="248.5" y="140.9">BUZZER</text>
<text x="115.8" y="168.2">T2</text>
<text x="122.5" y="173.4">EAALSTIC1708A0</text>
</g>
<g font-size="1.3" fill="#c90d0c">
<text x="68.8" y="38.2">CS</text>
<text x="68.8" y="47.7">MOSI</text>
<text x="68.8" y="42.9">SCLK</text>
<text x="68.8" y="52.4">MISO</text>
<text x="68.8" y="61.9">IRQ</text>
<text x="68.8" y="66.6">Thermal Pad</text>
</g>
<g font-size="1.1" fill="#808080">
<text x="78.2" y="94.9">120 Ohm (BLM18AG121SN1D)</text>
<text x="26.9" y="132.6">120 Ohm (BLM18AG121SN1D)</text>
</g>
<g font-size="1.1" fill="#0dab76">
<text x="73.4" y="182.8">G</text>
<text x="73.4" y="187.6">R</text>
<text x="73.5" y="192.3">B</text>
</g>
</svg>
